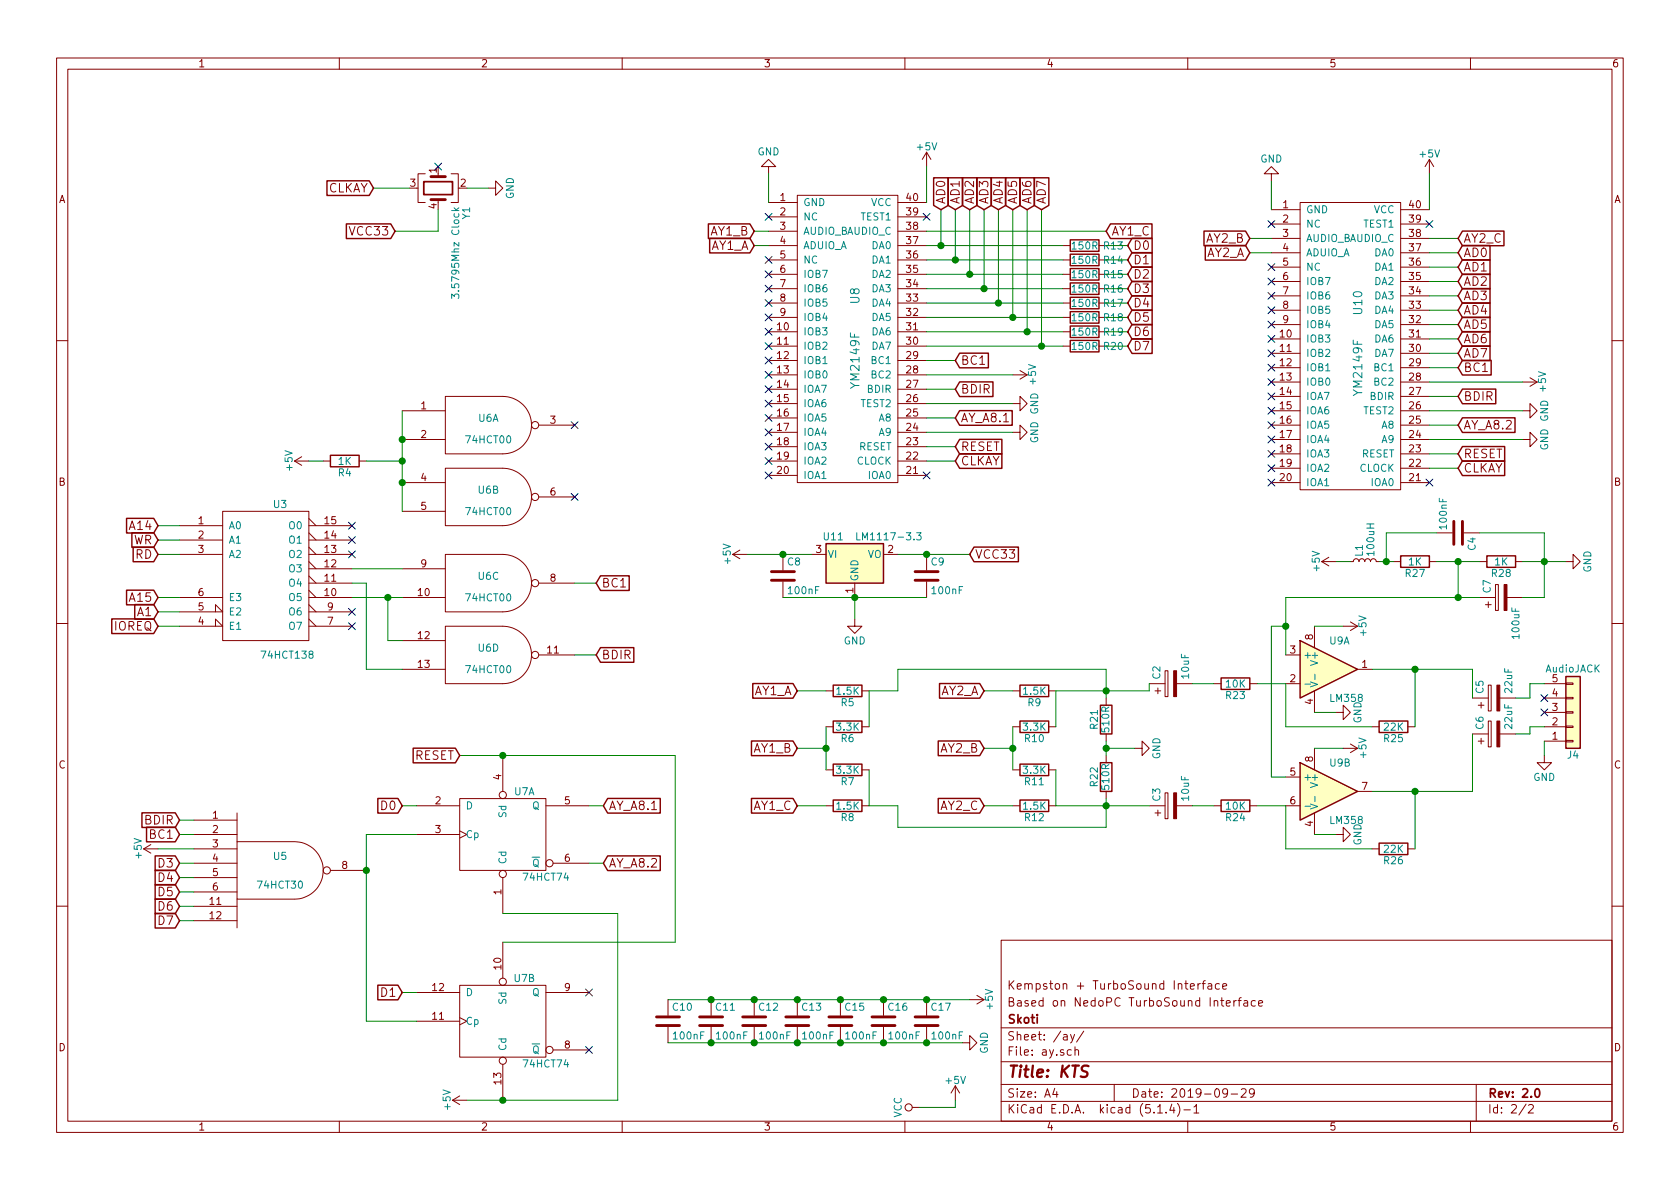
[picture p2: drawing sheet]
<svg xmlns="http://www.w3.org/2000/svg" width="297mm" height="210mm" viewBox="0 0 297 210" stroke-linecap="round" stroke-linejoin="round" font-family="sans-serif">
<g fill="none" stroke="#840000" stroke-width=".18">
<path d="M10 10.3h277v189.9h-277zM12 12.2h273v186.1h-273zM60 10.3v1.9M110 10.3v1.9M160 10.3v1.9M210 10.3v1.9M260 10.3v1.9M75.2 30.7h-1.3v5.1h1.3M77.5 30.7v.5M77.5 35.3v.5M79.8 30.7h1.2v5.1h-1.2M86.4 33.3h1.2v-1.3l1.3 1.3-1.3 1.2v-1.2"/>
<path d="M135.9 29.5h1.3l-1.3-1.3-1.3 1.3h1.3v1.2M135.9 35.8h5.1M135.9 38.3h5.1M141 34.5h17.7v50.8h-17.7zM158.7 35.8h5.1M158.7 38.3h5.1M163.8 26.9v2.6M163.8 26.9l-.7 1.3M163.8 26.9l.8 1.3M224.8 30.7h1.3l-1.3-1.2-1.3 1.2h1.3v1.3M224.8 37.1h5.1M224.8 39.6h5.1"/>
<path d="M229.9 35.8h17.7v50.8h-17.7zM247.6 37.1h5.1M247.6 39.6h5.1M252.7 28.2l-.7 1.3M252.7 28.2v2.5M252.7 28.2l.8 1.3M135.9 58.7h5.1M135.9 56.1h5.1M135.9 53.6h5.1M135.9 51h5.1M135.9 48.5h5.1M135.9 46h5.1"/>
<path d="M135.9 43.4h5.1M135.9 40.9h5.1M158.7 58.7h5.1M158.7 56.1h5.1M158.7 53.6h5.1M158.7 51h5.1M158.7 48.5h5.1M158.7 46h5.1M158.7 43.4h5.1M158.7 40.9h5.1M188 58.7h1.2M188 56.1h1.2"/>
<path d="M188 53.6h1.2M188 51h1.2M188 48.5h1.2M188 46h1.2M188 43.4h1.2M194.3 58.7h1.3M194.3 56.1h1.3M194.3 53.6h1.3M194.3 51h1.3M194.3 48.5h1.3M194.3 46h1.3M194.3 43.4h1.3"/>
<path d="M224.8 42.2h5.1M224.8 44.7h5.1M224.8 47.2h5.1M224.8 49.8h5.1M224.8 52.3h5.1M224.8 54.9h5.1M224.8 57.4h5.1M224.8 59.9h5.1M247.6 42.2h5.1M247.6 44.7h5.1M247.6 47.2h5.1M247.6 49.8h5.1"/>
<path d="M247.6 52.3h5.1M247.6 54.9h5.1M247.6 57.4h5.1M247.6 59.9h5.1M10 60.2h2M71.1 77.7h7.6M71.1 72.6h7.6M78.7 70.1h10.2a5.1 5.1 0 0 1 5.1 5.1 5.1 5.1 0 0 1-5.1 5.1h-10.2zM95.2 75.2h6.4M135.9 61.2h5.1M135.9 66.3h5.1M135.9 63.7h5.1"/>
<path d="M135.9 79h5.1M135.9 68.8h5.1M135.9 76.4h5.1M135.9 71.4h5.1M135.9 73.9h5.1M158.7 61.2h5.1M158.7 66.3h5.1M158.7 63.7h5.1M158.7 79h5.1M158.7 68.8h5.1M158.7 76.4h5.1M158.7 71.4h5.1"/>
<path d="M158.7 73.9h5.1M179.1 76.4h1.2v-1.2l1.3 1.2-1.3 1.3v-1.3M179.1 71.4h1.2v-1.3l1.3 1.3-1.3 1.2v-1.2M179.1 66.3h2.5M180.3 65.5l1.3 .8M181.6 66.3l-1.3 .8M188 61.2h1.2M194.3 61.2h1.3M224.8 67.6h5.1M224.8 62.5h5.1M224.8 65h5.1M224.8 70.1h5.1"/>
<path d="M224.8 77.7h5.1M224.8 72.6h5.1M224.8 75.2h5.1M247.6 67.6h5.1M247.6 62.5h5.1M247.6 65h5.1M247.6 70.1h5.1M247.6 77.7h5.1M247.6 72.6h5.1M247.6 75.2h5.1M269.2 77.7h1.3v-1.3l1.3 1.3-1.3 1.3v-1.3M269.2 72.6h1.3v-1.2l1.3 1.2-1.3 1.3v-1.3"/>
<path d="M269.2 67.6h2.6M270.5 66.8l1.3 .8M271.8 67.6l-1.3 .7M285 60.2h2M31.7 98h7.7M31.7 93h7.7M31.7 95.5h7.7M39.4 90.4h15.2v22.9h-15.2zM52.1 81.5l1.2 .8M52.1 81.5h2.5M53.3 80.8l-1.2 .7M54.6 98h7.6"/>
<path d="M54.6 93h7.6M54.6 99.3l1.3 1.3M54.6 96.8l1.3 1.2M54.6 95.5h7.6M54.6 94.2l1.3 1.3M54.6 91.7l1.3 1.3M57.1 81.5h1.3M63.5 81.5h1.3M71.1 85.3h7.6M71.1 90.4h7.6M78.7 98h10.2a5.1 5.1 0 0 1 5.1 5.1 5.1 5.1 0 0 1-5.1 5.1h-10.2zM78.7 82.8h10.2a5.1 5.1 0 0 1 5.1 5.1 5.1 5.1 0 0 1-5.1 5.1h-10.2z"/>
<path d="M95.2 87.9h6.4M129.5 98l1.3 .8M129.5 98h2.6M130.8 97.3l-1.3 .7M135.9 81.5h5.1M135.9 84.1h5.1M138.4 98v2.8M143.5 98h2.5M156.2 98h2.5M158.7 81.5h5.1M158.7 84.1h5.1M163.8 98v2.8"/>
<path d="M224.8 85.3h5.1M224.8 82.8h5.1M224.8 80.3h5.1M233.7 99.3h2.5M233.7 99.3l1.2 .8M234.9 98.5l-1.2 .8M238.8 99.3h.5l.1-.3 .3-.2 .4 .1 .2 .4 .1-.3 .3-.2 .4 .1 .2 .4 .1-.3 .3-.2 .4 .1 .2 .4 .1-.3 .3-.2 .5 .1 .1 .4h.5M246.4 99.3h1.2M247.6 85.3h5.1M247.6 82.8h5.1M247.6 80.3h5.1M252.7 99.3h1.3"/>
<path d="M254 94.2h2.8M258.8 94.2h2.8M261.6 99.3h1.3M268 99.3h1.2M276.9 99.3h1.2v-1.3l1.3 1.3-1.3 1.3v-1.3M10 110.3h2M31.7 110.7h7.7l-1.3-1.2v1.2M31.7 108.2h7.7l-1.3-1.3v1.3M31.7 105.7h7.7M54.6 110.7h7.6M54.6 105.7h7.6M54.6 103.1h7.6"/>
<path d="M54.6 100.6h7.6M54.6 104.4l1.3 1.3M54.6 101.8l1.3 1.3M54.6 108.2h7.6M54.6 109.5l1.3 1.2M54.6 106.9l1.3 1.3M71.1 118.4h7.6M71.1 105.7h7.6M71.1 100.6h7.6M71.1 113.3h7.6M78.7 110.7h10.2a5.1 5.1 0 0 1 5.1 5.1 5.1 5.1 0 0 1-5.1 5.1h-10.2zM95.2 115.8h6.4"/>
<path d="M95.2 103.1h6.4M138.4 102.9v2.8M151.1 109.5v1.2h1.3l-1.3 1.3-1.2-1.3h1.2M151.1 103.1v2.6M163.8 102.9v2.8M206 118.6h.5v4.6h-.5zM227.3 115.8h2.6M232.4 110.7v3.8M237.5 110.7h2.5M238.8 110l1.2 .7M240 118.4h2.6M240 110.7l-1.2 .8"/>
<path d="M261.6 105.7h2.8M262.6 106.9h1.1M263.1 106.4v1M264.4 103.4h.5v4.5h-.5zM266.4 105.7h2.8M285 110.3h2M88.9 133.6v6.3M146 128.5h1.3M146 136.1h1.3M146 122.2h1.3M152.4 128.5h1.3M152.4 136.1h1.3"/>
<path d="M152.4 122.2h1.3M179.1 128.5h1.2M179.1 136.1h1.2M179.1 122.2h1.2M185.4 128.5h1.3M185.4 136.1h1.3M185.4 122.2h1.3M195.6 123.4v1.3M195.6 129.8v1.3M195.6 133.6v1.3M195.6 139.9v1.3M200.7 132.3h1.2v-1.2l1.3 1.2-1.3 1.3v-1.3"/>
<path d="M203.2 120.9h2.8M204.2 122.2h1M204.7 121.7v1M208 120.9h2.8M214.6 120.9h1.3M221 120.9h1.2M227.3 120.9h2.6M227.3 137.4h2.6M232.4 122.2v3.8M232.4 132.3v3.8M236.2 126h1.3v-1.3l1.3 1.3-1.3 1.2v-1.2M237.5 132.3h2.5"/>
<path d="M238.8 131.6l1.2 .7M240 132.3l-1.2 .8M240 139.9h2.6M242.6 128.5h1.2M248.9 128.5h1.3M260.3 129.8h2.8M260.3 123.4h2.8M261.4 131.1h1M261.4 124.7h1M261.9 124.2v1M261.9 130.6v1M263.1 127.5h.6v4.6h-.6z"/>
<path d="M263.1 121.2h.6v4.5h-.6zM265.2 129.8h2.8M265.2 123.4h2.8M273 133.6v1.3h1.3l-1.3 1.2-1.2-1.2h1.2M273 131.1h3.9M273 128.5h3.9M273 126h3.9M273 123.4h3.9M273 120.9h3.9M276.9 120.8h1.2v.2h-1.2zM276.9 123.3h1.2v.3h-1.2zM276.9 125.9h1.2v.2h-1.2z"/>
<path d="M276.9 128.4h1.2v.2h-1.2zM276.9 130.9h1.2v.3h-1.2zM25.4 150.1h2.5M25.4 150.1l1.3 .8M26.7 149.3l-1.3 .8M34.3 150.1h7.6M34.3 145h7.6M34.3 147.6h7.6M34.3 152.6h7.6M34.3 155.2h7.6M34.3 157.7h7.6M41.9 143.8v5"/>
<path d="M41.9 159v5.1M52.1 148.8h-10.2v10.2h10.2M52.1 148.8a5.1 5.1 0 0 1 5.1 5.1 5.1 5.1 0 0 1-5.1 5.1M58.4 153.9h6.4M73.7 142.5h7.6M73.7 147.6h7.6M81.3 141.2h15.2v12.7h-15.2zM81.3 146.9l1.2 .7-1.2 .6M88.9 155.2v6.3M96.5 142.5h7.6M97.8 152.6h6.3M146 142.5h1.3"/>
<path d="M152.4 142.5h1.3M179.1 142.5h1.2M185.4 142.5h1.3M203.2 142.5h2.8M204.2 143.8h1M204.7 143.3v1M206 140.2h.5v4.6h-.5zM208 142.5h2.8M214.6 142.5h1.3M221 142.5h1.2M227.3 142.5h2.6M232.4 143.8v3.8"/>
<path d="M236.2 147.6h1.3v-1.3l1.3 1.3-1.3 1.2v-1.2M242.6 150.1h1.2M248.9 150.1h1.3M10 160.2h2M34.3 160.3h7.6M34.3 162.8h7.6M73.7 175.5h7.6M81.3 174.2h15.2v12.7h-15.2zM81.3 180l1.2 .6-1.2 .6M88.9 166.6v6.4M96.5 175.5h7.6M118.1 176.8v2.8"/>
<path d="M125.7 176.8v2.8M133.3 176.8v2.8M141 176.8v2.8M148.6 176.8v2.8M156.2 176.8v2.8M163.8 176.8v2.8M171.4 176.8h2.6M172.7 176l1.3 .8M174 176.8l-1.3 .7M177 166.3h108v32h-108zM210.5 174.4l.7-.1-.1-.3-.4-.1-.2 .2v.7h.6M211.8 173.9v1"/>
<path d="M212.2 173.9l-.4 .3M212.5 173.9h.6M213.1 173.4l-.3 .3v1.2M213.6 174h.6v.9M214.2 174.3l-.5 .1a.29 .29 0 0 0-.2 .2 .29 .29 0 0 0 .2 .3l.5-.1M215.6 174l-.4-.1-.3 .3 .1 .6 .2 .1 .4-.1M216.2 174.4l.7-.1-.1-.3-.4-.1-.2 .2 .1 .7h.5M216.8 177.4l.7-.1-.1-.3-.4-.1-.2 .2 .1 .7h.5M218.2 176.9v1M218.6 176.9l-.4 .3M218.9 176.9h.6M219.5 176.4l-.4 .3v1.2"/>
<path d="M220 177h.5l.1 .9M220.6 177.3l-.5 .1a.29 .29 0 0 0-.2 .2 .29 .29 0 0 0 .2 .3l.5-.1M221.9 177l-.4-.1-.3 .3 .1 .6 .2 .1 .4-.1M222.5 177.4l.7-.1v-.3l-.5-.1-.2 .2 .1 .7h.6M285 160.2h2M60 198.3v1.9M73.7 180.6h7.6M80 194.6l1.3 .7M80 194.6h2.5M81.3 193.8l-1.3 .8M88.9 188.2v6.4M97.8 185.7h6.3"/>
<path d="M110 198.3v1.9M118.1 181.6v2.8M125.7 181.6v2.8M133.3 181.6v2.8M141 181.6v2.8M148.6 181.6v2.8M156.2 181.6v2.8M160 198.3v1.9M161.3 195.8h1.3M163.8 181.6v2.8M168.9 192l-.8 1.3M168.9 192v2.6"/>
<path d="M168.9 192l.8 1.3M170.2 184.4h1.2v-1.3l1.3 1.3-1.3 1.3v-1.3M177 194.8h108M177 191.8h108M177 187.8h108M177 181.8h108M186.5 192.5l-.4 1h1M186.8 193v1M189.3 182.9l.3 1M189.4 185.7l-.4-.1-.3 .3 .1 .6 .2 .1 .4-.1M190 182.9l-.5 1.4-.2 .1M190.1 185.7a.37 .37 0 0 1 .6 .1v.8"/>
<path d="M190.1 185.1v1.5M191.6 182.3l-1.3 2M197 191.8v3M204.7 196.8h.8M206.2 196.7v.1M207.2 195.2l-.4 1.1h.9M207.5 195.8v1M208.2 195.1a1.71 1.71 0 0 1 0 2.3M209.3 196.3h1.2M210 198.3v1.9M211.1 195.8l.4-.5v1.5M211.1 196.8h.9"/>
<path d="M217 193.2l-.1 .2a.48 .48 0 0 1-.6-.1v-.6a.48 .48 0 0 1 .6-.1l.1 .1a1.19 1.19 0 0 1-.2 1.2l-.5 .1M217.7 193.5h1.1M219.5 192.7l.2-.2h.3l.3 .2v.3v.2l-.9 .8h.9M221.8 193.2l-.3 .3h-.3l-.3-.3v-.4l.2-.2 .4-.1 .2 .2a1.13 1.13 0 0 1-.2 1.2l-.4 .1M260 198.3v1.9M261 191.8v6.5M269.8 195.2l-1.2 2M270.3 195.5l.2-.2h.3l.3 .5-.9 1h.9"/>
<circle cx="94.6" cy="75.2" r=".63"/>
<circle cx="94.6" cy="87.9" r=".63"/>
<circle cx="94.6" cy="103.1" r=".63"/>
<circle cx="94.6" cy="115.8" r=".63"/>
<circle cx="57.8" cy="153.9" r=".63"/>
<circle cx="88.9" cy="154.6" r=".63"/>
<circle cx="88.9" cy="140.6" r=".63"/>
<circle cx="97.2" cy="152.6" r=".63"/>
<circle cx="88.9" cy="173.6" r=".63"/>
<circle cx="88.9" cy="187.6" r=".63"/>
<circle cx="97.2" cy="185.7" r=".63"/>
<circle cx="160.7" cy="195.8" r=".63"/>
</g>
<path d="M74.9 32.1h5.1v2.3h-5.1zM271.5 192.7l.2-.2a.81 .81 0 0 1 .6 .6 .81 .81 0 0 1-.3 .8l-.1 .1a.79 .79 0 0 1-.4-1.3z" fill="none" stroke="#840000" stroke-width=".3"/>
<path d="M192.5 188.5l-.3-.1-.7 .1a.47 .47 0 0 0-.2 .5 .47 .47 0 0 0 .3 .4l.3 .1a.48 .48 0 0 1 .4 .5 .48 .48 0 0 1-.5 .4l-.7-.1" fill="none" stroke="#840000" stroke-width=".41"/>
<g fill="#840000" stroke="#840000" stroke-width=".18">
<path d="M264.7 127.5h.5v4.6h-.5z"/>
<path d="M264.7 121.2h.5v4.5h-.5z"/>
<path d="M207.5 140.2h.5v4.6h-.5z"/>
<path d="M207.5 118.6h.5v4.6h-.5z"/>
<path d="M265.9 103.4h.5v4.5h-.5z"/>
</g>
<g fill="none" stroke="#840000" stroke-width=".51">
<path d="M76.2 31.2h2.5M76.2 35.3h2.5M257 92.2v4.1M258.6 92.2v4.1M136.4 102.6h4.1M136.4 101.1h4.1M161.8 102.6h4.1M161.8 101.1h4.1M116.1 179.8h4M123.7 179.8h4.1M131.3 179.8h4.1M138.9 179.8h4.1"/>
<path d="M146.6 179.8h4M154.2 179.8h4M161.8 179.8h4.1M116.1 181.4h4M123.7 181.4h4.1M131.3 181.4h4.1M138.9 181.4h4.1M146.6 181.4h4M154.2 181.4h4M161.8 181.4h4.1"/>
</g>
<path d="M79.9 37.2h1.2M80.3 36.7l.5 .5M81.1 36.7l-.5 .4M79.9 52.8v-.8l.4 .4 .2-.3 .4-.1 .2 .2-.1 .6M151.5 94.2v1.3h.6M162.1 94.2h.8l-.5 .5 .4 .1 .1 .4-.3 .3-.5-.2M232.5 119.2v1M230.7 121h1M231.7 120.6l1.3 .4-1.3 .5M230.7 142.6h1M231.7 142.2l1.3 .4-1.3 .4M232.5 140.8v1" fill="none" stroke="#008484" stroke-width=".18"/>
<g fill="#ffffc2" stroke="#ffffc2" stroke-width=".18">
<path d="M276.9 119.6h2.5v12.7h-2.5z"/>
<path d="M146 96.1h10.2v7h-10.2z"/>
<path d="M229.9 113.3l10.1 5.1-10.1 5z"/>
<path d="M229.9 134.9l10.1 5-10.1 5.1z"/>
</g>
<g fill="none" stroke="#840000" stroke-width=".25">
<path d="M57.8 32h7.5l.7 1.3-.7 1.3h-7.5zM61.2 39.6h7.9l.7 1.3-.7 1.3h-7.9zM125.2 39.6h7.4l.7 1.3-.7 1.3h-7.4zM165.1 31.4h2.6v4.9l-1.3 .8-1.3-.8zM167.6 31.4h2.6v4.9l-1.3 .8-1.3-.8zM170.2 31.4h2.5v4.9l-1.3 .8-1.2-.8zM172.7 31.4h2.6v4.9l-1.3 .8-1.3-.8zM175.2 31.4h2.6v4.9l-1.3 .8-1.3-.8zM177.8 31.4h2.6v4.9l-1.3 .8-1.3-.8zM180.3 31.4h2.6v4.9l-1.3 .8-1.3-.8zM182.9 31.4h2.5v4.9l-1.3 .8-1.2-.8zM196.3 39.6h7.4v2.6h-7.4l-.7-1.3z"/>
<path d="M125.5 42.1h7.1l.7 1.3-.7 1.3h-7.1zM189.2 57.7h5.1v2h-5.1zM189.2 55.1h5.1v2h-5.1zM189.2 52.6h5.1v2h-5.1zM189.2 50h5.1v2.1h-5.1zM189.2 47.5h5.1v2h-5.1zM189.2 45h5.1v2h-5.1zM189.2 42.4h5.1v2h-5.1zM200.2 44.7h3.5v2.6h-3.5l-.8-1.3zM200.2 47.2h3.5v2.6h-3.5l-.8-1.3zM200.2 59.9h3.5v2.6h-3.5l-.8-1.3zM200.2 57.4h3.5v2.6h-3.5l-.8-1.3z"/>
<path d="M200.2 54.8h3.5v2.6h-3.5l-.8-1.3zM200.2 52.3h3.5v2.6h-3.5l-.8-1.3zM200.2 49.8h3.5v2.5h-3.5l-.8-1.3zM200.2 42.1h3.5v2.6h-3.5l-.8-1.3zM212.9 40.9h7.3l.8 1.3-.8 1.3h-7.3zM213.1 43.4h7.1l.8 1.3-.8 1.3h-7.1zM258.6 40.9h7.3v2.6h-7.3l-.8-1.3zM258.6 43.4h4.8v2.6h-4.8l-.8-1.3zM258.6 45.9h4.8v2.6h-4.8l-.8-1.3zM258.6 48.5h4.8v2.6h-4.8l-.8-1.3zM258.6 51h4.8v2.6h-4.8l-.8-1.3zM258.6 53.6h4.8v2.6h-4.8l-.8-1.3z"/>
<path d="M258.6 56.1h4.8v2.6h-4.8l-.8-1.3zM258.6 58.6h4.8v2.6h-4.8l-.8-1.3zM169.7 72.6h9.3v2.6h-9.3l-.8-1.3zM169.7 67.5h5.9v2.6h-5.9l-.8-1.3zM169.7 62.5h5.1v2.5h-5.1l-.8-1.3zM169.7 77.7h7.4v2.6h-7.4l-.8-1.3zM189.2 60.2h5.1v2h-5.1zM258.6 61.2h4.8v2.6h-4.8l-.8-1.3zM258.6 73.9h9.3v2.6h-9.3l-.8-1.3zM258.6 79h7.4v2.6h-7.4l-.8-1.3zM258.6 63.7h5.1v2.6h-5.1l-.8-1.3zM258.6 68.8h5.9v2.6h-5.9l-.8-1.3z"/>
<path d="M22.4 91.7h4.8l.7 1.3-.7 1.3h-4.8zM23.3 94.2h3.9l.7 1.3-.7 1.3h-3.9zM23.5 96.7h3.7l.7 1.3-.7 1.3h-3.7zM58.4 80.5h5.1v2h-5.1zM146 96.1h10.2v7h-10.2zM169.7 80.2h7.4v2.6h-7.4l-.8-1.3zM172.2 96.7h7.9v2.6h-7.9l-.8-1.3zM247.6 98.3h5.1v2h-5.1zM258.6 81.5h7.4v2.6h-7.4l-.8-1.3zM262.9 98.3h5.1v2h-5.1zM19.8 109.4h7.4l.7 1.3-.7 1.3h-7.4zM22.4 104.4h4.8l.7 1.3-.7 1.3h-4.8z"/>
<path d="M23.8 106.9h3.4l.7 1.3-.7 1.3h-3.4zM106.2 114.5h5.9v2.6h-5.9l-.8-1.3zM106.2 101.8h5.1v2.6h-5.1l-.8-1.3zM215.9 119.9h5.1v2h-5.1zM229.9 113.3l10.1 5.1-10.1 5zM276.9 119.6h2.5v12.7h-2.5zM73.1 132.3h7.4l.8 1.3-.8 1.3h-7.4zM132.9 131h7.3l.8 1.3-.8 1.3h-7.3zM133.1 120.9h7.1l.8 1.3-.8 1.3h-7.1zM147.3 135.1h5.1v2.1h-5.1zM147.3 127.5h5.1v2h-5.1zM147.3 121.2h5.1v2h-5.1z"/>
<path d="M165.9 131h7.3l.8 1.3-.8 1.3h-7.3zM166.1 120.9h7.1l.8 1.3-.8 1.3h-7.1zM180.3 135.1h5.1v2.1h-5.1zM180.3 127.5h5.1v2h-5.1zM180.3 121.2h5.1v2h-5.1zM194.6 124.7h2v5.1h-2zM194.6 134.9h2v5h-2zM229.9 134.9l10.1 5-10.1 5.1zM243.8 127.5h5.1v2h-5.1zM25.1 143.7h5.9l.7 1.3-.7 1.3h-5.9zM25.9 146.3h5.1l.7 1.3-.7 1.3h-5.1zM27.4 151.4h3.6l.7 1.2-.7 1.3h-3.6z"/>
<path d="M27.4 159h3.6l.7 1.3-.7 1.3h-3.6zM27.4 156.4h3.6l.7 1.3-.7 1.3h-3.6zM27.4 153.9h3.6l.7 1.3-.7 1.3h-3.6zM66.8 141.2h3.6l.7 1.3-.7 1.3h-3.6zM107.4 151.4h9.3v2.5h-9.3l-.7-1.3zM107.4 141.2h9.3v2.6h-9.3l-.7-1.3zM132.9 141.2h7.3l.8 1.3-.8 1.3h-7.3zM147.3 141.5h5.1v2h-5.1zM165.9 141.2h7.3l.8 1.3-.8 1.3h-7.3zM180.3 141.5h5.1v2h-5.1zM215.9 141.5h5.1v2h-5.1zM243.8 149.1h5.1v2h-5.1z"/>
<path d="M27.4 161.5h3.6l.7 1.3-.7 1.3h-3.6zM66.8 174.2h3.6l.7 1.3-.7 1.3h-3.6z"/>
</g>
<g fill="none" stroke="#008400" stroke-width=".18">
<path d="M66 33.3h6.4M77.5 37.1v3.8h-7.7M82.5 33.3h3.9M135.9 30.7v5.1M163.8 29.5v6.3M166.4 37.1v6.3M168.9 37.1v8.9M171.4 37.1v11.4M174 37.1v13.9M176.5 37.1v16.5M179.1 37.1v19M181.6 37.1v21.6"/>
<path d="M184.1 37.1v24.1M224.8 32v5.1M252.7 30.7v6.4M133.3 40.9h2.6M133.3 43.4h2.6M163.8 56.1h24.2M163.8 58.7h24.2M163.8 53.6h24.2M163.8 40.9h31.8M163.8 43.4h24.2M163.8 46h24.2M163.8 48.5h24.2"/>
<path d="M163.8 51h24.2M195.6 56.1h3.8M195.6 58.7h3.8M195.6 53.6h3.8M195.6 43.4h3.8M195.6 46h3.8M195.6 48.5h3.8M195.6 51h3.8M221 44.7h3.8M221 42.2h3.8M252.7 44.7h5.1M252.7 47.2h5.1"/>
<path d="M252.7 49.8h5.1M252.7 52.3h5.1M252.7 54.9h5.1M252.7 57.4h5.1M252.7 59.9h5.1M252.7 42.2h5.1M71.1 72.6v17.8M163.8 61.2h24.2M163.8 71.4h15.3M163.8 76.4h15.3M163.8 79h5.1M163.8 73.9h5.1"/>
<path d="M163.8 66.3h15.3M163.8 63.7h5.1M163.8 68.8h5.1M195.6 61.2h3.8M252.7 72.6h16.5M252.7 65h5.1M252.7 62.5h5.1M252.7 75.2h5.1M252.7 67.6h16.5M252.7 70.1h5.1M252.7 77.7h16.5M27.9 98h3.8"/>
<path d="M27.9 93h3.8M27.9 95.5h3.8M54.6 81.5h2.5M64.8 81.5h6.3M132.1 98h11.4M158.7 98h12.7M163.8 81.5h5.1M236.2 99.3h2.6M243.8 99.3h2.6M252.7 80.3h5.1M252.7 82.8h5.1M254 99.3h7.6"/>
<path d="M254 94.2h-8.9v5.1M257.8 99.3v6.4M261.6 94.2h11.4v11.5h-3.8M269.2 99.3h7.7M27.9 105.7h3.8M27.9 110.7h3.8M27.9 108.2h3.8M62.2 103.1h2.6v15.3h6.3M62.2 105.7h8.9M62.2 100.6h8.9M68.6 105.7v7.6h2.5M101.6 103.1h3.8"/>
<path d="M101.6 115.8h3.8M138.4 105.7h25.4M151.1 105.7v3.8M227.3 110.7h-2.5v26.7h2.5M232.4 110.7h5.1M242.6 118.4h17.7v5M250.2 118.4v10.1M261.6 105.7h-34.3v10.1M81.3 133.6h38.1v33h-30.5M141 122.2h5M141 132.3h5M146 128.5v7.6"/>
<path d="M153.7 136.1v6.4h5v3.8h36.9v-5.1M174 122.2h5.1M174 132.3h5.1M179.1 128.5v7.6M186.7 136.1v6.4h16.5M195.6 123.4v-5h-36.9v3.8h-5v6.3M195.6 131.1v2.5M195.6 132.3h5.1M203.2 120.9v1.3h-16.5v6.3M210.8 120.9h3.8M222.2 120.9h5.1v7.6h15.3M232.4 132.3h5.1"/>
<path d="M232.4 126h3.8M250.2 139.9v10.2M260.3 129.8v10.1h-17.7M273 131.1v2.5M273 120.9h-2.5v2.5h-2.5M273 128.5h-2.5v1.3h-2.5M27.9 150.1h6.4M31.7 147.6h2.6M31.7 152.6h2.6M31.7 145h2.6M31.7 155.2h2.6M31.7 157.7h2.6"/>
<path d="M71.1 142.5h2.6M73.7 147.6h-8.9v33h8.9M104.1 142.5h2.6M104.1 152.6h2.6M141 142.5h5M174 142.5h5.1M210.8 142.5h3.8M222.2 142.5h5.1v7.6h15.3M232.4 147.6h3.8M31.7 162.8h2.6M31.7 160.3h2.6M71.1 175.5h2.6"/>
<path d="M88.9 161.5h20.3v33.1h-26.7M118.1 176.8h53.3M118.1 184.4h52.1M168.9 194.6v1.2h-6.3"/>
</g>
<g fill="#008400" stroke="#008400" stroke-width=".25">
<circle cx="181.6" cy="58.7" r=".51"/>
<circle cx="195.6" cy="122.2" r=".51"/>
<circle cx="250.2" cy="139.9" r=".51"/>
<circle cx="257.8" cy="99.3" r=".51"/>
<circle cx="184.2" cy="61.2" r=".51"/>
<circle cx="88.9" cy="194.6" r=".51"/>
<circle cx="179.1" cy="56.1" r=".51"/>
<circle cx="68.6" cy="105.7" r=".51"/>
<circle cx="146.1" cy="132.3" r=".51"/>
<circle cx="273" cy="99.3" r=".51"/>
<circle cx="88.9" cy="133.6" r=".51"/>
<circle cx="250.2" cy="118.4" r=".51"/>
<circle cx="64.8" cy="153.9" r=".51"/>
<circle cx="176.5" cy="53.6" r=".51"/>
<circle cx="166.4" cy="43.4" r=".51"/>
<circle cx="174" cy="51" r=".51"/>
<circle cx="195.6" cy="142.5" r=".51"/>
<circle cx="141" cy="184.4" r=".51"/>
<circle cx="168.9" cy="46" r=".51"/>
<circle cx="171.5" cy="48.5" r=".51"/>
<circle cx="156.2" cy="184.4" r=".51"/>
<circle cx="257.8" cy="105.7" r=".51"/>
<circle cx="179.1" cy="132.3" r=".51"/>
<circle cx="151.1" cy="105.7" r=".51"/>
<circle cx="125.7" cy="184.4" r=".51"/>
<circle cx="125.7" cy="176.8" r=".51"/>
<circle cx="133.4" cy="176.8" r=".51"/>
<circle cx="133.4" cy="184.4" r=".51"/>
<circle cx="163.8" cy="98" r=".51"/>
<circle cx="141" cy="176.8" r=".51"/>
<circle cx="148.6" cy="184.4" r=".51"/>
<circle cx="148.6" cy="176.8" r=".51"/>
<circle cx="156.2" cy="176.8" r=".51"/>
<circle cx="163.8" cy="184.4" r=".51"/>
<circle cx="163.8" cy="176.8" r=".51"/>
<circle cx="245.1" cy="99.3" r=".51"/>
<circle cx="138.4" cy="98" r=".51"/>
<circle cx="195.6" cy="132.3" r=".51"/>
<circle cx="71.1" cy="81.5" r=".51"/>
<circle cx="71.1" cy="85.3" r=".51"/>
<circle cx="227.3" cy="110.7" r=".51"/>
<circle cx="71.1" cy="77.7" r=".51"/>
</g>
<g fill="none" stroke="#000084" stroke-width=".18">
<path d="M76.9 28.8l1.2 1.3M78.1 28.8l-1.2 1.3M135.3 37.7l1.2 1.3M136.5 37.7l-1.2 1.3M163.2 37.7l1.2 1.3M164.4 37.7l-1.2 1.3M224.2 39l1.2 1.2M225.4 39l-1.2 1.2M252.1 39l1.2 1.2M253.3 39l-1.2 1.2M135.3 58.1l1.2 1.2M135.3 55.5l1.2 1.2"/>
<path d="M135.3 53l1.2 1.2M135.3 50.4l1.2 1.3M135.3 47.9l1.2 1.2M135.3 45.4l1.2 1.2M136.5 58.1l-1.2 1.2M136.5 55.5l-1.2 1.2M136.5 53l-1.2 1.2M136.5 50.4l-1.2 1.3M136.5 47.9l-1.2 1.2M136.5 45.4l-1.2 1.2M224.2 46.6l1.2 1.2M224.2 59.3l1.2 1.2"/>
<path d="M224.2 49.2l1.2 1.2M224.2 51.7l1.2 1.2M224.2 54.2l1.2 1.3M224.2 56.8l1.2 1.2M225.4 46.6l-1.2 1.2M225.4 59.3l-1.2 1.2M225.4 49.2l-1.2 1.2M225.4 51.7l-1.2 1.2M225.4 54.2l-1.2 1.3M225.4 56.8l-1.2 1.2M101 74.6l1.2 1.2M102.2 74.6l-1.2 1.2"/>
<path d="M135.3 60.6l1.2 1.2M135.3 73.3l1.2 1.2M135.3 63.1l1.2 1.3M135.3 65.7l1.2 1.2M135.3 68.2l1.2 1.2M135.3 70.8l1.2 1.2M135.3 75.8l1.2 1.3M135.3 78.4l1.2 1.2M136.5 60.6l-1.2 1.2M136.5 73.3l-1.2 1.2M136.5 63.1l-1.2 1.3M136.5 65.7l-1.2 1.2"/>
<path d="M136.5 68.2l-1.2 1.2M136.5 70.8l-1.2 1.2M136.5 75.8l-1.2 1.3M136.5 78.4l-1.2 1.2M224.2 61.9l1.2 1.2M224.2 64.4l1.2 1.2M224.2 66.9l1.2 1.3M224.2 69.5l1.2 1.2M224.2 72l1.2 1.2M224.2 74.6l1.2 1.2M224.2 77.1l1.2 1.2M224.2 79.6l1.2 1.3"/>
<path d="M225.4 61.9l-1.2 1.2M225.4 64.4l-1.2 1.2M225.4 66.9l-1.2 1.3M225.4 69.5l-1.2 1.2M225.4 72l-1.2 1.2M225.4 74.6l-1.2 1.2M225.4 77.1l-1.2 1.2M225.4 79.6l-1.2 1.3M61.6 97.4l1.2 1.2M61.6 94.9l1.2 1.2M61.6 92.3l1.2 1.3M62.8 97.4l-1.2 1.2"/>
<path d="M62.8 94.9l-1.2 1.2M62.8 92.3l-1.2 1.3M101 87.3l1.2 1.2M102.2 87.3l-1.2 1.2M135.3 80.9l1.2 1.2M135.3 83.5l1.2 1.2M136.5 80.9l-1.2 1.2M136.5 83.5l-1.2 1.2M163.2 83.5l1.2 1.2M164.4 83.5l-1.2 1.2M224.2 82.2l1.2 1.2M224.2 84.7l1.2 1.2"/>
<path d="M225.4 82.2l-1.2 1.2M225.4 84.7l-1.2 1.2M252.1 84.7l1.2 1.2M253.3 84.7l-1.2 1.2M61.6 110.1l1.2 1.2M61.6 107.6l1.2 1.2M62.8 110.1l-1.2 1.2M62.8 107.6l-1.2 1.2M272.4 125.4l1.3 1.2M272.4 122.8l1.3 1.2M273.7 125.4l-1.3 1.2M273.7 122.8l-1.3 1.2"/>
<path d="M103.5 174.9l1.2 1.2M104.7 174.9l-1.2 1.2M103.5 185.1l1.2 1.2M104.7 185.1l-1.2 1.2"/>
</g>
<text font-size="2.8" fill="#840000" x="178" y="190.5">Title: KTS</text>
<g font-size="2.1" fill="#840000">
<text x="57.8" y="34">CLKAY</text>
<text x="62.1" y="41.7">VCC33</text>
<text x="125.6" y="41.7">AY1_B</text>
<text x="167.1" y="36.2" transform="rotate(-90 167.1 36.2)">AD0</text>
<text x="169.7" y="36.2" transform="rotate(-90 169.7 36.2)">AD1</text>
<text x="172.2" y="36.2" transform="rotate(-90 172.2 36.2)">AD2</text>
<text x="174.8" y="36.2" transform="rotate(-90 174.8 36.2)">AD3</text>
<text x="177.3" y="36.2" transform="rotate(-90 177.3 36.2)">AD4</text>
<text x="179.8" y="36.2" transform="rotate(-90 179.8 36.2)">AD5</text>
<text x="182.4" y="36.2" transform="rotate(-90 182.4 36.2)">AD6</text>
<text x="184.9" y="36.2" transform="rotate(-90 184.9 36.2)">AD7</text>
<text x="196.5" y="41.7">AY1_C</text>
<text x="125.6" y="44.2">AY1_A</text>
<text x="200.3" y="46.7">D1</text>
<text x="200.3" y="44.2">D0</text>
<text x="213.2" y="42.9">AY2_B</text>
<text x="213.2" y="45.5">AY2_A</text>
<text x="258.7" y="42.9">AY2_C</text>
<text x="258.7" y="45.5">AD0</text>
<text x="200.3" y="49.3">D2</text>
<text x="200.3" y="51.8">D3</text>
<text x="258.7" y="48">AD1</text>
<text x="258.7" y="50.5">AD2</text>
<text x="258.7" y="53.1">AD3</text>
<text x="200.3" y="59.4">D6</text>
<text x="200.3" y="56.9">D5</text>
<text x="200.3" y="54.4">D4</text>
<text x="258.7" y="55.6">AD4</text>
<text x="258.7" y="58.2">AD5</text>
<text x="169.8" y="64.5">BC1</text>
<text x="200.3" y="62">D7</text>
<text x="258.7" y="60.7">AD6</text>
<text x="258.7" y="63.2">AD7</text>
<text x="258.7" y="65.8">BC1</text>
<text x="169.8" y="69.6">BDIR</text>
<text x="258.7" y="70.9">BDIR</text>
<text x="169.8" y="74.7">AY_A8.1</text>
<text x="258.7" y="75.9">AY_A8.2</text>
<text x="169.8" y="82.3">CLKAY</text>
<text x="169.8" y="79.8">RESET</text>
<text x="258.7" y="83.6">CLKAY</text>
<text x="258.7" y="81">RESET</text>
<text x="23.1" y="93.7">A14</text>
<text x="23.5" y="96.3">WR</text>
<text x="24" y="98.8">RD</text>
<text x="172.4" y="98.8">VCC33</text>
<text x="23.1" y="106.4">A15</text>
<text x="106.3" y="103.9">BC1</text>
<text x="20.2" y="111.5">IOREQ</text>
<text x="24.3" y="109">A1</text>
<text x="106.3" y="116.6">BDIR</text>
<text x="133.2" y="122.9">AY1_A</text>
<text x="166.2" y="122.9">AY2_A</text>
<text x="73.3" y="134.4">RESET</text>
<text x="133.2" y="133.1">AY1_B</text>
<text x="166.2" y="133.1">AY2_B</text>
<text x="67.5" y="143.3">D0</text>
<text x="107.6" y="143.3">AY_A8.1</text>
<text x="133.2" y="143.3">AY1_C</text>
<text x="166.2" y="143.3">AY2_C</text>
<text x="25.7" y="145.8">BDIR</text>
<text x="26.6" y="148.3">BC1</text>
<text x="28.1" y="153.4">D3</text>
<text x="28.1" y="156">D4</text>
<text x="107.6" y="153.4">AY_A8.2</text>
<text x="28.1" y="161">D6</text>
<text x="28.1" y="158.5">D5</text>
<text x="28.1" y="163.6">D7</text>
<text x="67.5" y="176.3">D1</text>
<text x="178" y="178">Based on NedoPC TurboSound Interface</text>
<text x="178" y="175">Kempston + TurboSound Interface</text>
<text x="178" y="184">Sheet: /ay/</text>
<text x="178" y="181">Skoti</text>
<text x="178" y="186.7">File: ay.sch</text>
<text x="178" y="196.9">KiCad E.D.A. kicad (5.1.4)-1</text>
<text x="178" y="194.1">Size: A4</text>
<text x="200" y="194.1">Date: 2019-09-29</text>
<text x="263" y="194.1">Rev: 2.0</text>
<text x="263" y="196.9">Id: 2/2</text>
</g>
<g font-size="2.1" fill="#008484">
<text x="152" y="53.7" transform="rotate(-90 152 53.7)">U8</text>
<text x="240.9" y="55.5" transform="rotate(-90 240.9 55.5)">U10</text>
<text x="152" y="68.3" transform="rotate(-90 152 68.3)">YM2149F</text>
<text x="240.9" y="69.6" transform="rotate(-90 240.9 69.6)">YM2149F</text>
</g>
<g font-size="1.8" fill="#840000">
<text x="35" y="11.9">1</text>
<text x="85" y="11.9">2</text>
<text x="135" y="11.9">3</text>
<text x="185" y="11.9">4</text>
<text x="235" y="11.9">5</text>
<text x="285" y="11.9">6</text>
<text x="10.4" y="35.9">A</text>
<text x="72.5" y="33">3</text>
<text x="77.2" y="30.6" transform="rotate(-90 77.2 30.6)">1</text>
<text x="81.4" y="33">2</text>
<text x="137.9" y="35.6">1</text>
<text x="160.3" y="35.6">40</text>
<text x="285.4" y="35.9">A</text>
<text x="77.2" y="36.9" transform="rotate(-90 77.2 36.9)">4</text>
<text x="137.9" y="38.1">2</text>
<text x="137.9" y="40.6">3</text>
<text x="160.3" y="40.6">38</text>
<text x="160.3" y="38.1">39</text>
<text x="226.8" y="36.8">1</text>
<text x="226.8" y="39.4">2</text>
<text x="226.8" y="41.9">3</text>
<text x="249.2" y="36.8">40</text>
<text x="249.2" y="41.9">38</text>
<text x="249.2" y="39.4">39</text>
<text x="137.9" y="43.2">4</text>
<text x="137.9" y="45.7">5</text>
<text x="160.3" y="45.7">36</text>
<text x="160.3" y="43.2">37</text>
<text x="226.8" y="44.4">4</text>
<text x="226.8" y="47">5</text>
<text x="249.2" y="47">36</text>
<text x="249.2" y="44.4">37</text>
<text x="137.9" y="48.3">6</text>
<text x="137.9" y="50.8">7</text>
<text x="137.9" y="53.3">8</text>
<text x="160.3" y="53.3">33</text>
<text x="160.3" y="50.8">34</text>
<text x="160.3" y="48.3">35</text>
<text x="226.8" y="49.5">6</text>
<text x="226.8" y="52.1">7</text>
<text x="249.2" y="52.1">34</text>
<text x="249.2" y="49.5">35</text>
<text x="137.5" y="58.4">10</text>
<text x="137.9" y="55.9">9</text>
<text x="160.3" y="58.4">31</text>
<text x="160.3" y="55.9">32</text>
<text x="226.4" y="59.7">10</text>
<text x="226.8" y="54.6">8</text>
<text x="226.8" y="57.1">9</text>
<text x="249.2" y="59.7">31</text>
<text x="249.2" y="57.1">32</text>
<text x="249.2" y="54.6">33</text>
<text x="137.5" y="61">11</text>
<text x="137.5" y="63.5">12</text>
<text x="160.3" y="61">30</text>
<text x="160.3" y="63.5">29</text>
<text x="226.4" y="62.2">11</text>
<text x="226.4" y="64.8">12</text>
<text x="249.2" y="62.2">30</text>
<text x="249.2" y="64.8">29</text>
<text x="137.5" y="66">13</text>
<text x="137.5" y="68.6">14</text>
<text x="137.5" y="71.1">15</text>
<text x="160.3" y="71.1">26</text>
<text x="160.3" y="68.6">27</text>
<text x="160.3" y="66">28</text>
<text x="226.4" y="67.3">13</text>
<text x="226.4" y="69.8">14</text>
<text x="249.2" y="69.8">27</text>
<text x="249.2" y="67.3">28</text>
<text x="74.4" y="72.4">1</text>
<text x="74.4" y="77.5">2</text>
<text x="97.3" y="74.9">3</text>
<text x="137.5" y="73.7">16</text>
<text x="137.5" y="76.2">17</text>
<text x="160.3" y="76.2">24</text>
<text x="160.3" y="73.7">25</text>
<text x="226.4" y="72.4">15</text>
<text x="226.4" y="74.9">16</text>
<text x="226.4" y="77.5">17</text>
<text x="249.2" y="77.5">24</text>
<text x="249.2" y="74.9">25</text>
<text x="249.2" y="72.4">26</text>
<text x="137.5" y="83.8">20</text>
<text x="137.5" y="78.7">18</text>
<text x="137.5" y="81.3">19</text>
<text x="160.3" y="83.8">21</text>
<text x="160.3" y="81.3">22</text>
<text x="160.3" y="78.7">23</text>
<text x="226.4" y="80">18</text>
<text x="226.4" y="82.5">19</text>
<text x="249.2" y="82.5">22</text>
<text x="249.2" y="80">23</text>
<text x="10.4" y="85.9">B</text>
<text x="74.4" y="85.1">4</text>
<text x="97.3" y="87.6">6</text>
<text x="226.4" y="85.1">20</text>
<text x="249.2" y="85.1">21</text>
<text x="285.4" y="85.9">B</text>
<text x="35.1" y="92.7">1</text>
<text x="35.1" y="95.2">2</text>
<text x="57.5" y="95.2">14</text>
<text x="57.5" y="92.7">15</text>
<text x="74.4" y="90.2">5</text>
<text x="35.1" y="97.8">3</text>
<text x="57.5" y="100.3">12</text>
<text x="57.5" y="97.8">13</text>
<text x="74.4" y="100.3">9</text>
<text x="144.3" y="97.8">3</text>
<text x="157" y="97.8">2</text>
<text x="35.1" y="107.9">5</text>
<text x="35.1" y="105.4">6</text>
<text x="57.5" y="105.4">10</text>
<text x="57.5" y="102.9">11</text>
<text x="57.9" y="107.9">9</text>
<text x="74" y="105.4">10</text>
<text x="97.3" y="102.9">8</text>
<text x="150.9" y="104.9" transform="rotate(-90 150.9 104.9)">1</text>
<text x="35.1" y="110.5">4</text>
<text x="57.9" y="110.5">7</text>
<text x="74" y="113">12</text>
<text x="232.2" y="113.1" transform="rotate(-90 232.2 113.1)">8</text>
<text x="74" y="118.1">13</text>
<text x="96.8" y="115.6">11</text>
<text x="228.1" y="115.6">3</text>
<text x="240.8" y="118.1">1</text>
<text x="228.1" y="120.6">2</text>
<text x="232.2" y="124.6" transform="rotate(-90 232.2 124.6)">4</text>
<text x="274.5" y="125.7">3</text>
<text x="274.5" y="123.2">4</text>
<text x="274.5" y="120.6">5</text>
<text x="274.5" y="130.8">1</text>
<text x="274.5" y="128.3">2</text>
<text x="10.4" y="135.9">C</text>
<text x="88.6" y="137.9" transform="rotate(-90 88.6 137.9)">4</text>
<text x="228.1" y="137.2">5</text>
<text x="232.2" y="134.7" transform="rotate(-90 232.2 134.7)">8</text>
<text x="285.4" y="135.9">C</text>
<text x="77" y="142.2">2</text>
<text x="99.8" y="142.2">5</text>
<text x="228.1" y="142.2">6</text>
<text x="240.8" y="139.7">7</text>
<text x="37.6" y="144.8">1</text>
<text x="37.6" y="147.3">2</text>
<text x="37.6" y="149.9">3</text>
<text x="77" y="147.3">3</text>
<text x="232.2" y="146.1" transform="rotate(-90 232.2 146.1)">4</text>
<text x="37.6" y="152.4">4</text>
<text x="37.6" y="154.9">5</text>
<text x="60.5" y="153.7">8</text>
<text x="99.8" y="152.4">6</text>
<text x="37.1" y="160">11</text>
<text x="37.6" y="157.5">6</text>
<text x="88.6" y="158.2" transform="rotate(-90 88.6 158.2)">1</text>
<text x="37.1" y="162.6">12</text>
<text x="88.6" y="171.4" transform="rotate(-90 88.6 171.4)">10</text>
<text x="76.5" y="175.3">12</text>
<text x="99.8" y="175.3">9</text>
<text x="10.4" y="185.9">D</text>
<text x="76.5" y="180.3">11</text>
<text x="99.8" y="185.4">8</text>
<text x="285.4" y="185.9">D</text>
<text x="88.6" y="191.7" transform="rotate(-90 88.6 191.7)">13</text>
<text x="35" y="199.9">1</text>
<text x="85" y="199.9">2</text>
<text x="135" y="199.9">3</text>
<text x="185" y="199.9">4</text>
<text x="235" y="199.9">5</text>
<text x="285" y="199.9">6</text>
</g>
<g font-size="1.8" fill="#008484">
<text x="133.9" y="27.5">GND</text>
<text x="162.2" y="26.6">+5V</text>
<text x="222.8" y="28.7">GND</text>
<text x="251.1" y="27.9">+5V</text>
<text x="90.9" y="35.2" transform="rotate(-90 90.9 35.2)">GND</text>
<text x="83.1" y="38.7" transform="rotate(-90 83.1 38.7)">Y1</text>
<text x="142" y="36.4">GND</text>
<text x="142" y="39">NC</text>
<text x="142" y="41.5">AUDIO_BAUDIO_C</text>
<text x="152.2" y="39">TEST1</text>
<text x="154" y="36.4">VCC</text>
<text x="230.9" y="37.7">GND</text>
<text x="230.9" y="40.3">NC</text>
<text x="241.1" y="40.3">TEST1</text>
<text x="242.9" y="37.7">VCC</text>
<text x="142" y="44.1">ADUIO_A</text>
<text x="142" y="46.6">NC</text>
<text x="154.2" y="46.6">DA1</text>
<text x="154.2" y="44.1">DA0</text>
<text x="189.7" y="46.7">150R</text>
<text x="189.7" y="44.1">150R</text>
<text x="195.2" y="46.7">R14</text>
<text x="195.2" y="44.1">R13</text>
<text x="230.9" y="42.8">AUDIO_BAUDIO_C</text>
<text x="230.9" y="45.3">ADUIO_A</text>
<text x="230.9" y="47.9">NC</text>
<text x="243.1" y="47.9">DA1</text>
<text x="243.1" y="45.3">DA0</text>
<text x="81.2" y="51.8" transform="rotate(-90 81.2 51.8)">3.5795Mhz Clock</text>
<text x="142" y="49.1">IOB7</text>
<text x="142" y="51.7">IOB6</text>
<text x="154.2" y="51.7">DA3</text>
<text x="154.2" y="49.1">DA2</text>
<text x="189.7" y="51.7">150R</text>
<text x="189.7" y="49.2">150R</text>
<text x="195.2" y="51.7">R16</text>
<text x="195.2" y="49.2">R15</text>
<text x="230.9" y="50.4">IOB7</text>
<text x="230.9" y="53">IOB6</text>
<text x="243.1" y="53">DA3</text>
<text x="243.1" y="50.4">DA2</text>
<text x="142" y="54.2">IOB5</text>
<text x="142" y="56.8">IOB4</text>
<text x="142" y="59.3">IOB3</text>
<text x="154.2" y="59.3">DA6</text>
<text x="154.2" y="56.8">DA5</text>
<text x="154.2" y="54.2">DA4</text>
<text x="189.7" y="59.4">150R</text>
<text x="189.7" y="56.8">150R</text>
<text x="189.7" y="54.3">150R</text>
<text x="195.2" y="59.4">R19</text>
<text x="195.2" y="56.8">R18</text>
<text x="195.2" y="54.3">R17</text>
<text x="230.9" y="55.5">IOB5</text>
<text x="230.9" y="58">IOB4</text>
<text x="243.1" y="58">DA5</text>
<text x="243.1" y="55.5">DA4</text>
<text x="142" y="61.8">IOB2</text>
<text x="142" y="64.4">IOB1</text>
<text x="154.2" y="61.8">DA7</text>
<text x="154.2" y="64.4">BC1</text>
<text x="189.7" y="61.9">150R</text>
<text x="195.2" y="61.9">R20</text>
<text x="230.9" y="60.6">IOB3</text>
<text x="230.9" y="63.1">IOB2</text>
<text x="230.9" y="65.7">IOB1</text>
<text x="243.1" y="63.1">DA7</text>
<text x="243.1" y="60.6">DA6</text>
<text x="243.1" y="65.7">BC1</text>
<text x="142" y="66.9">IOB0</text>
<text x="142" y="69.5">IOA7</text>
<text x="153.4" y="69.5">BDIR</text>
<text x="154.2" y="66.9">BC2</text>
<text x="183.2" y="67.9" transform="rotate(-90 183.2 67.9)">+5V</text>
<text x="230.9" y="68.2">IOB0</text>
<text x="230.9" y="70.7">IOA7</text>
<text x="242.3" y="70.7">BDIR</text>
<text x="243.1" y="68.2">BC2</text>
<text x="273.4" y="69.2" transform="rotate(-90 273.4 69.2)">+5V</text>
<text x="84.6" y="74.6">U6A</text>
<text x="142" y="72">IOA6</text>
<text x="142" y="74.5">IOA5</text>
<text x="142" y="77.1">IOA4</text>
<text x="152.2" y="72">TEST2</text>
<text x="155.5" y="77.1">A9</text>
<text x="155.5" y="74.5">A8</text>
<text x="230.9" y="73.3">IOA6</text>
<text x="230.9" y="75.8">IOA5</text>
<text x="241.1" y="73.3">TEST2</text>
<text x="244.4" y="75.8">A8</text>
<text x="51.7" y="83.1" transform="rotate(-90 51.7 83.1)">+5V</text>
<text x="59.8" y="82.2">1K</text>
<text x="82.6" y="78.4">74HCT00</text>
<text x="142" y="79.6">IOA3</text>
<text x="142" y="82.2">IOA2</text>
<text x="151.4" y="82.2">CLOCK</text>
<text x="151.8" y="79.6">RESET</text>
<text x="183.6" y="78.4" transform="rotate(-90 183.6 78.4)">GND GND</text>
<text x="230.9" y="78.4">IOA4</text>
<text x="230.9" y="80.9">IOA3</text>
<text x="230.9" y="83.4">IOA2</text>
<text x="240.3" y="83.4">CLOCK</text>
<text x="240.7" y="80.9">RESET</text>
<text x="244.4" y="78.4">A9</text>
<text x="273.7" y="79.7" transform="rotate(-90 273.7 79.7)">GND GND</text>
<text x="48.4" y="89.8">U3</text>
<text x="59.8" y="84.2">R4</text>
<text x="84.6" y="87.3">U6B</text>
<text x="142" y="84.7">IOA1</text>
<text x="153.6" y="84.7">IOA0</text>
<text x="230.9" y="86">IOA1</text>
<text x="242.5" y="86">IOA0</text>
<text x="40.4" y="93.6">A0</text>
<text x="51.2" y="93.6">O0</text>
<text x="82.6" y="91.1">74HCT00</text>
<text x="145.7" y="95.5">U11</text>
<text x="152.4" y="95.5">LM1117-3.3</text>
<text x="255.8" y="93.4" transform="rotate(-90 255.8 93.4)">100nF</text>
<text x="40.4" y="96.1">A1</text>
<text x="40.4" y="98.7">A2</text>
<text x="51.2" y="101.2">O3</text>
<text x="51.2" y="98.7">O2</text>
<text x="51.2" y="96.1">O1</text>
<text x="129.2" y="99.6" transform="rotate(-90 129.2 99.6)">+5V</text>
<text x="139.3" y="100">C8</text>
<text x="146.3" y="98.7">VI</text>
<text x="153.4" y="98.7">VO</text>
<text x="164.7" y="100">C9</text>
<text x="233.3" y="100.9" transform="rotate(-90 233.3 100.9)">+5V</text>
<text x="241" y="98.4" transform="rotate(-90 241 98.4)">L1</text>
<text x="243" y="98.1" transform="rotate(-90 243 98.1)">100uH</text>
<text x="249.1" y="100">1K</text>
<text x="260.9" y="97.3" transform="rotate(-90 260.9 97.3)">C4</text>
<text x="264.3" y="100">1K</text>
<text x="281.4" y="101.3" transform="rotate(-90 281.4 101.3)">GND</text>
<text x="40.4" y="106.3">E3</text>
<text x="51.2" y="106.3">O5</text>
<text x="51.2" y="103.8">O4</text>
<text x="82.6" y="106.3">74HCT00</text>
<text x="84.6" y="102.5">U6C</text>
<text x="139.5" y="105.1">100nF</text>
<text x="151.8" y="102.9" transform="rotate(-90 151.8 102.9)">GND</text>
<text x="164.9" y="105.1">100nF</text>
<text x="248.6" y="102">R27</text>
<text x="263.6" y="104.8" transform="rotate(-90 263.6 104.8)">C7</text>
<text x="263.8" y="102">R28</text>
<text x="40.4" y="111.4">E1</text>
<text x="40.4" y="108.8">E2</text>
<text x="51.2" y="111.4">O7</text>
<text x="51.2" y="108.8">O6</text>
<text x="149.2" y="114">GND</text>
<text x="235.1" y="114">U9A</text>
<text x="241.6" y="112.3" transform="rotate(-90 241.6 112.3)">+5V</text>
<text x="268.7" y="112.8" transform="rotate(-90 268.7 112.8)">100uF</text>
<text x="46.5" y="116.5">74HCT138</text>
<text x="82.6" y="119">74HCT00</text>
<text x="84.6" y="115.2">U6D</text>
<text x="210.2" y="119.9" transform="rotate(-90 210.2 119.9)">10uF</text>
<text x="230.4" y="116.5">+</text>
<text x="233" y="117.3" transform="rotate(-90 233 117.3)">V+</text>
<text x="273.2" y="118.9">AudioJACK</text>
<text x="148" y="122.9">1.5K</text>
<text x="148.7" y="124.9">R5</text>
<text x="181" y="122.9">1.5K</text>
<text x="181.8" y="124.9">R9</text>
<text x="205.2" y="120.1" transform="rotate(-90 205.2 120.1)">C2</text>
<text x="216.8" y="123.6">R23</text>
<text x="216.8" y="121.6">10K</text>
<text x="235.3" y="124.1">LM358</text>
<text x="262.3" y="122.6" transform="rotate(-90 262.3 122.6)">C5</text>
<text x="267.4" y="122.4" transform="rotate(-90 267.4 122.4)">22uF</text>
<text x="148" y="129.2">3.3K</text>
<text x="148.7" y="131.2">R6</text>
<text x="181" y="129.2">3.3K</text>
<text x="181.3" y="131.2">R10</text>
<text x="194.1" y="128.9" transform="rotate(-90 194.1 128.9)">R21</text>
<text x="196.1" y="129.4" transform="rotate(-90 196.1 129.4)">510R</text>
<text x="240.7" y="127.9" transform="rotate(-90 240.7 127.9)">GND</text>
<text x="244.8" y="131.2">R25</text>
<text x="244.8" y="129.2">22K</text>
<text x="262.3" y="129" transform="rotate(-90 262.3 129)">C6</text>
<text x="267.4" y="128.8" transform="rotate(-90 267.4 128.8)">22uF</text>
<text x="148" y="136.8">3.3K</text>
<text x="181" y="136.8">3.3K</text>
<text x="205.2" y="134.3" transform="rotate(-90 205.2 134.3)">GND</text>
<text x="235.2" y="135.6">U9B</text>
<text x="241.6" y="133.9" transform="rotate(-90 241.6 133.9)">+5V</text>
<text x="277.2" y="134.2">J4</text>
<text x="82.3" y="143.1">D</text>
<text x="91" y="140.6">U7A</text>
<text x="94.1" y="143.1">Q</text>
<text x="148" y="143.2">1.5K</text>
<text x="148.7" y="138.9">R7</text>
<text x="181" y="143.2">1.5K</text>
<text x="181.3" y="138.9">R11</text>
<text x="194.1" y="139" transform="rotate(-90 194.1 139)">R22</text>
<text x="196.1" y="139.5" transform="rotate(-90 196.1 139.5)">510R</text>
<text x="205.2" y="141.7" transform="rotate(-90 205.2 141.7)">C3</text>
<text x="210.2" y="141.5" transform="rotate(-90 210.2 141.5)">10uF</text>
<text x="216.8" y="143.2">10K</text>
<text x="230.4" y="138">+</text>
<text x="233" y="138.9" transform="rotate(-90 233 138.9)">V+</text>
<text x="271.1" y="138.1">GND</text>
<text x="82.3" y="148.2">Cp</text>
<text x="89.5" y="144.5" transform="rotate(-90 89.5 144.5)">Sd</text>
<text x="148.7" y="145.2">R8</text>
<text x="181.3" y="145.2">R12</text>
<text x="216.8" y="145.2">R24</text>
<text x="235.3" y="145.7">LM358</text>
<text x="240.7" y="149.5" transform="rotate(-90 240.7 149.5)">GND</text>
<text x="25.1" y="151.7" transform="rotate(-90 25.1 151.7)">+5V</text>
<text x="48.4" y="152.1">U5</text>
<text x="89.5" y="152.9" transform="rotate(-90 89.5 152.9)">Cd</text>
<text x="92.7" y="155.7">74HCT74</text>
<text x="94.1" y="153.3">Q</text>
<text x="244.8" y="152.8">R26</text>
<text x="244.8" y="150.8">22K</text>
<text x="45.7" y="157.1">74HCT30</text>
<text x="91" y="173.7">U7B</text>
<text x="82.3" y="176.1">D</text>
<text x="89.5" y="177.5" transform="rotate(-90 89.5 177.5)">Sd</text>
<text x="94.1" y="176.1">Q</text>
<text x="119" y="178.7">C10</text>
<text x="126.6" y="178.7">C11</text>
<text x="134.3" y="178.7">C12</text>
<text x="141.9" y="178.7">C13</text>
<text x="149.5" y="178.7">C15</text>
<text x="157.1" y="178.7">C16</text>
<text x="164.7" y="178.7">C17</text>
<text x="175.6" y="178.4" transform="rotate(-90 175.6 178.4)">+5V</text>
<text x="82.3" y="181.2">Cp</text>
<text x="89.5" y="185.9" transform="rotate(-90 89.5 185.9)">Cd</text>
<text x="119.2" y="183.8">100nF</text>
<text x="126.8" y="183.8">100nF</text>
<text x="134.4" y="183.8">100nF</text>
<text x="142.1" y="183.8">100nF</text>
<text x="149.7" y="183.8">100nF</text>
<text x="157.3" y="183.8">100nF</text>
<text x="164.9" y="183.8">100nF</text>
<text x="92.7" y="188.8">74HCT74</text>
<text x="94.1" y="186.3">Q</text>
<text x="167.3" y="191.7">+5V</text>
<text x="174.7" y="186.4" transform="rotate(-90 174.7 186.4)">GND</text>
<text x="79.7" y="196.2" transform="rotate(-90 79.7 196.2)">+5V</text>
<text x="159.4" y="197.7" transform="rotate(-90 159.4 197.7)">VCC</text>
</g>
</svg>
